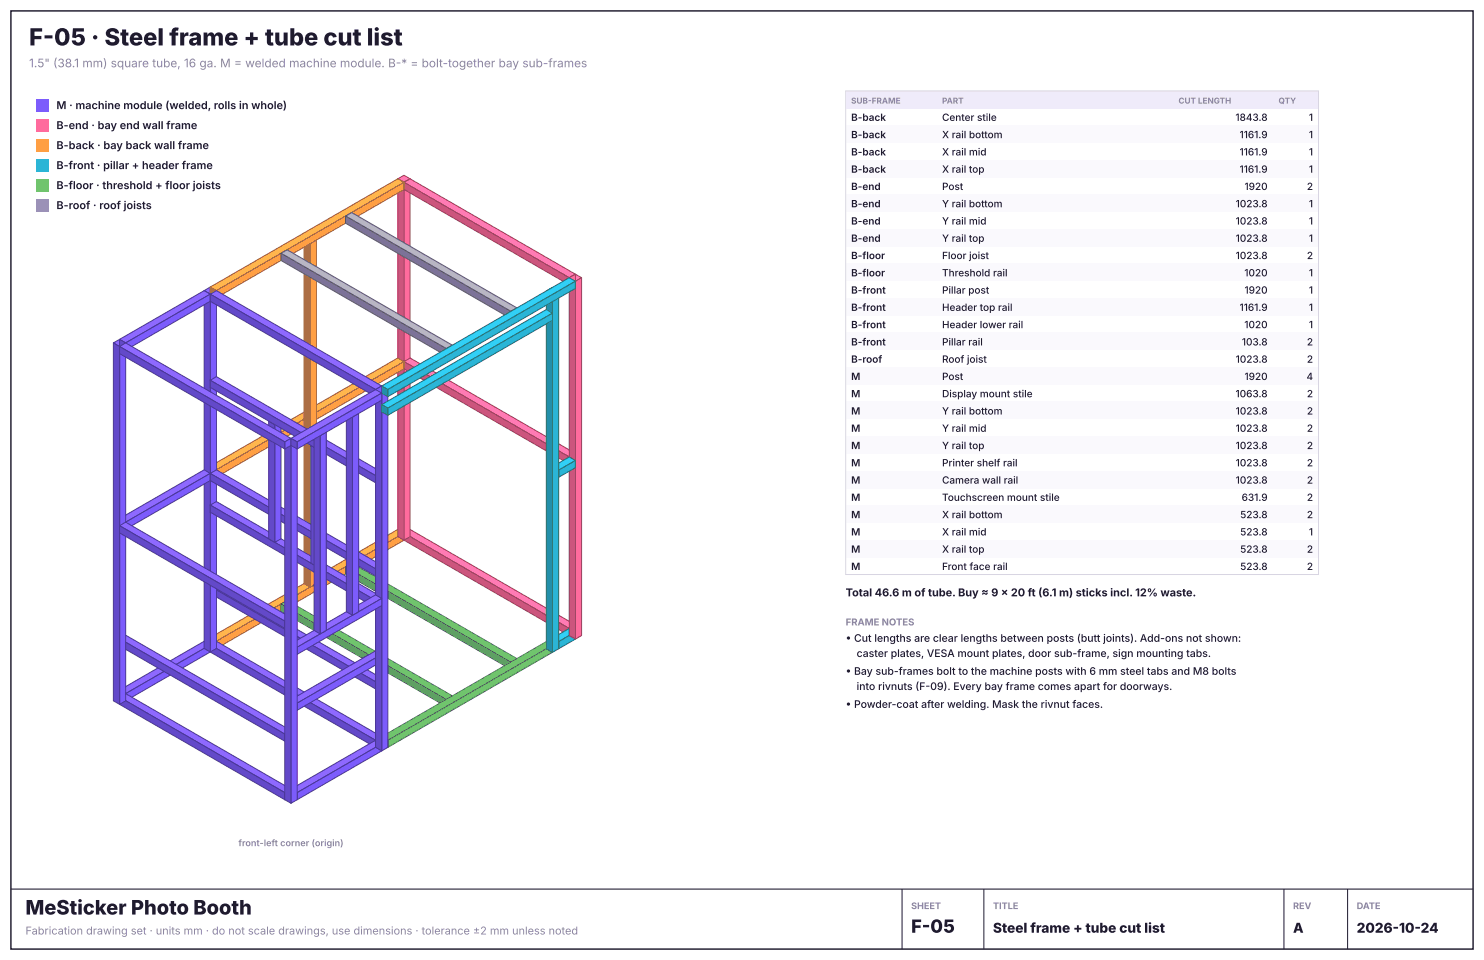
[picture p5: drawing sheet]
<svg xmlns="http://www.w3.org/2000/svg" width="432mm" height="279mm" viewBox="0 0 432 279" stroke-linecap="round" stroke-linejoin="round" font-family="sans-serif">
<path d="M117.6 155.2l1.7-1.1 48.1 27.8-1.8 1z" fill="#ff7bb4"/>
<path d="M117.6 155.2l1.7-1.1 48.1 27.8-1.8 1z" fill="none" stroke="#99405e" stroke-width=".29"/>
<path d="M165.6 182.9l1.8-1v2l-1.8 1.1z" fill="#ff6b9d"/>
<path d="M165.6 182.9l1.8-1v2l-1.8 1.1z" fill="none" stroke="#99405e" stroke-width=".29"/>
<path d="M117.6 155.2l48 27.7v2.1l-48-27.8z" fill="#cc557d"/>
<path d="M117.6 155.2l48 27.7v2.1l-48-27.8z" fill="none" stroke="#99405e" stroke-width=".29"/>
<path d="M61.2 185.6l54.6-31.5 1.8 1.1-54.6 31.4z" fill="#ffb64d"/>
<path d="M61.2 185.6l54.6-31.5 1.8 1.1-54.6 31.4z" fill="none" stroke="#995f28" stroke-width=".29"/>
<path d="M63 186.6l54.6-31.4v2l-54.6 31.5z" fill="#ff9f43"/>
<path d="M63 186.6l54.6-31.4v2l-54.6 31.5z" fill="none" stroke="#995f28" stroke-width=".29"/>
<path d="M61.2 185.6l1.8 1v2.1l-1.8-1z" fill="#cc7f35"/>
<path d="M61.2 185.6l1.8 1v2.1l-1.8-1z" fill="none" stroke="#995f28" stroke-width=".29"/>
<path d="M100.5 164.9l1.8-1 48.1 27.8-1.8 1z" fill="#7dda79"/>
<path d="M100.5 164.9l1.8-1 48.1 27.8-1.8 1z" fill="none" stroke="#41723f" stroke-width=".29"/>
<path d="M148.6 192.7l1.8-1v2.1l-1.8 1z" fill="#6dbe6a"/>
<path d="M148.6 192.7l1.8-1v2.1l-1.8 1z" fill="none" stroke="#41723f" stroke-width=".29"/>
<path d="M100.5 164.9l48.1 27.8v2.1l-48.1-27.8z" fill="#579854"/>
<path d="M100.5 164.9l48.1 27.8v2.1l-48.1-27.8z" fill="none" stroke="#41723f" stroke-width=".29"/>
<path d="M115.8 52l1.8-1 1.7 1-1.7 1.1z" fill="#ff7bb4"/>
<path d="M115.8 52l1.8-1 1.7 1-1.7 1.1z" fill="none" stroke="#99405e" stroke-width=".29"/>
<path d="M117.6 53.1l1.7-1.1v104.2l-1.7 1z" fill="#ff6b9d"/>
<path d="M117.6 53.1l1.7-1.1v104.2l-1.7 1z" fill="none" stroke="#99405e" stroke-width=".29"/>
<path d="M115.8 52l1.8 1.1v104.1l-1.8-1z" fill="#cc557d"/>
<path d="M115.8 52l1.8 1.1v104.1l-1.8-1z" fill="none" stroke="#99405e" stroke-width=".29"/>
<path d="M160.8 185.7l4.8-2.8 1.8 1-4.8 2.8z" fill="#31d0f6"/>
<path d="M160.8 185.7l4.8-2.8 1.8 1-4.8 2.8z" fill="none" stroke="#196c80" stroke-width=".29"/>
<path d="M162.6 186.7l4.8-2.8v2.1l-4.8 2.8z" fill="#2bb5d6"/>
<path d="M162.6 186.7l4.8-2.8v2.1l-4.8 2.8z" fill="none" stroke="#196c80" stroke-width=".29"/>
<path d="M160.8 185.7l1.8 1v2.1l-1.8-1z" fill="#2290ab"/>
<path d="M160.8 185.7l1.8 1v2.1l-1.8-1z" fill="none" stroke="#196c80" stroke-width=".29"/>
<path d="M81.8 175.8l1.8-1 48 27.7-1.7 1.1z" fill="#7dda79"/>
<path d="M81.8 175.8l1.8-1 48 27.7-1.7 1.1z" fill="none" stroke="#41723f" stroke-width=".29"/>
<path d="M129.9 203.6l1.7-1.1v2.1l-1.7 1z" fill="#6dbe6a"/>
<path d="M129.9 203.6l1.7-1.1v2.1l-1.7 1z" fill="none" stroke="#41723f" stroke-width=".29"/>
<path d="M81.8 175.8l48.1 27.8v2l-48.1-27.7z" fill="#579854"/>
<path d="M81.8 175.8l48.1 27.8v2l-48.1-27.7z" fill="none" stroke="#41723f" stroke-width=".29"/>
<path d="M117.6 105.3l1.7-1.1 48.1 27.8-1.8 1z" fill="#ff7bb4"/>
<path d="M117.6 105.3l1.7-1.1 48.1 27.8-1.8 1z" fill="none" stroke="#99405e" stroke-width=".29"/>
<path d="M165.6 133l1.8-1v2l-1.8 1.1z" fill="#ff6b9d"/>
<path d="M165.6 133l1.8-1v2l-1.8 1.1z" fill="none" stroke="#99405e" stroke-width=".29"/>
<path d="M117.6 105.3l48 27.7v2.1l-48-27.8z" fill="#cc557d"/>
<path d="M117.6 105.3l48 27.7v2.1l-48-27.8z" fill="none" stroke="#99405e" stroke-width=".29"/>
<path d="M34.8 200.8l24.6-14.2 1.8 1.1-24.6 14.2z" fill="#8e69ff"/>
<path d="M34.8 200.8l24.6-14.2 1.8 1.1-24.6 14.2z" fill="none" stroke="#4a3797" stroke-width=".29"/>
<path d="M36.6 201.9l24.6-14.2v2.1l-24.6 14.2z" fill="#7c5cfc"/>
<path d="M36.6 201.9l24.6-14.2v2.1l-24.6 14.2z" fill="none" stroke="#4a3797" stroke-width=".29"/>
<path d="M34.8 200.8l1.8 1.1v2.1l-1.8-1.1z" fill="#6349c9"/>
<path d="M34.8 200.8l1.8 1.1v2.1l-1.8-1.1z" fill="none" stroke="#4a3797" stroke-width=".29"/>
<path d="M61.2 135.7l54.6-31.5 1.8 1.1-54.6 31.4z" fill="#ffb64d"/>
<path d="M61.2 135.7l54.6-31.5 1.8 1.1-54.6 31.4z" fill="none" stroke="#995f28" stroke-width=".29"/>
<path d="M63 136.7l54.6-31.4v2l-54.6 31.5z" fill="#ff9f43"/>
<path d="M63 136.7l54.6-31.4v2l-54.6 31.5z" fill="none" stroke="#995f28" stroke-width=".29"/>
<path d="M61.2 135.7l1.8 1v2.1l-1.8-1z" fill="#cc7f35"/>
<path d="M61.2 135.7l1.8 1v2.1l-1.8-1z" fill="none" stroke="#995f28" stroke-width=".29"/>
<path d="M88.5 69.8l1.7-1 1.8 1-1.8 1.1z" fill="#ffb64d"/>
<path d="M88.5 69.8l1.7-1 1.8 1-1.8 1.1z" fill="none" stroke="#995f28" stroke-width=".29"/>
<path d="M90.2 70.9l1.8-1.1v100.1l-1.8 1z" fill="#ff9f43"/>
<path d="M90.2 70.9l1.8-1.1v100.1l-1.8 1z" fill="none" stroke="#995f28" stroke-width=".29"/>
<path d="M88.5 69.8l1.7 1.1v100l-1.7-1z" fill="#cc7f35"/>
<path d="M88.5 69.8l1.7 1.1v100l-1.7-1z" fill="none" stroke="#995f28" stroke-width=".29"/>
<path d="M61.2 187.7l1.8-1.1 48.1 27.8-1.8 1.1z" fill="#8e69ff"/>
<path d="M61.2 187.7l1.8-1.1 48.1 27.8-1.8 1.1z" fill="none" stroke="#4a3797" stroke-width=".29"/>
<path d="M109.3 215.5l1.8-1.1v2.1l-1.8 1z" fill="#7c5cfc"/>
<path d="M109.3 215.5l1.8-1.1v2.1l-1.8 1z" fill="none" stroke="#4a3797" stroke-width=".29"/>
<path d="M61.2 187.7l48.1 27.8v2l-48.1-27.7z" fill="#6349c9"/>
<path d="M61.2 187.7l48.1 27.8v2l-48.1-27.7z" fill="none" stroke="#4a3797" stroke-width=".29"/>
<path d="M111.1 214.4l47.9-27.7 1.8 1.1-48 27.7z" fill="#7dda79"/>
<path d="M111.1 214.4l47.9-27.7 1.8 1.1-48 27.7z" fill="none" stroke="#41723f" stroke-width=".29"/>
<path d="M112.8 215.5l48-27.7v2l-48 27.7z" fill="#6dbe6a"/>
<path d="M112.8 215.5l48-27.7v2l-48 27.7z" fill="none" stroke="#41723f" stroke-width=".29"/>
<path d="M111.1 214.4l1.7 1.1v2l-1.7-1z" fill="#579854"/>
<path d="M111.1 214.4l1.7 1.1v2l-1.7-1z" fill="none" stroke="#41723f" stroke-width=".29"/>
<path d="M165.6 80.8l1.8-1 1.8 1-1.8 1.1z" fill="#ff7bb4"/>
<path d="M165.6 80.8l1.8-1 1.8 1-1.8 1.1z" fill="none" stroke="#99405e" stroke-width=".29"/>
<path d="M167.4 81.9l1.8-1.1v104.2l-1.8 1z" fill="#ff6b9d"/>
<path d="M167.4 81.9l1.8-1.1v104.2l-1.8 1z" fill="none" stroke="#99405e" stroke-width=".29"/>
<path d="M165.6 80.8l1.8 1.1v104.1l-1.8-1z" fill="#cc557d"/>
<path d="M165.6 80.8l1.8 1.1v104.1l-1.8-1z" fill="none" stroke="#99405e" stroke-width=".29"/>
<path d="M61.2 170.7l1.8-1.1 48.1 27.8-1.8 1z" fill="#8e69ff"/>
<path d="M61.2 170.7l1.8-1.1 48.1 27.8-1.8 1z" fill="none" stroke="#4a3797" stroke-width=".29"/>
<path d="M109.3 198.4l1.8-1v2l-1.8 1.1z" fill="#7c5cfc"/>
<path d="M109.3 198.4l1.8-1v2l-1.8 1.1z" fill="none" stroke="#4a3797" stroke-width=".29"/>
<path d="M61.2 170.7l48.1 27.7v2.1l-48.1-27.8z" fill="#6349c9"/>
<path d="M61.2 170.7l48.1 27.7v2.1l-48.1-27.8z" fill="none" stroke="#4a3797" stroke-width=".29"/>
<path d="M160.8 135.8l4.8-2.8 1.8 1-4.8 2.8z" fill="#31d0f6"/>
<path d="M160.8 135.8l4.8-2.8 1.8 1-4.8 2.8z" fill="none" stroke="#196c80" stroke-width=".29"/>
<path d="M162.6 136.8l4.8-2.8v2.1l-4.8 2.8z" fill="#2bb5d6"/>
<path d="M162.6 136.8l4.8-2.8v2.1l-4.8 2.8z" fill="none" stroke="#196c80" stroke-width=".29"/>
<path d="M160.8 135.8l1.8 1v2.1l-1.8-1z" fill="#2290ab"/>
<path d="M160.8 135.8l1.8 1v2.1l-1.8-1z" fill="none" stroke="#196c80" stroke-width=".29"/>
<path d="M59.4 84.6l1.8-1 1.8 1-1.8 1z" fill="#8e69ff"/>
<path d="M59.4 84.6l1.8-1 1.8 1-1.8 1z" fill="none" stroke="#4a3797" stroke-width=".29"/>
<path d="M61.2 85.6l1.8-1v104.1l-1.8 1.1z" fill="#7c5cfc"/>
<path d="M61.2 85.6l1.8-1v104.1l-1.8 1.1z" fill="none" stroke="#4a3797" stroke-width=".29"/>
<path d="M59.4 84.6l1.8 1v104.2l-1.8-1.1z" fill="#6349c9"/>
<path d="M59.4 84.6l1.8 1v104.2l-1.8-1.1z" fill="none" stroke="#4a3797" stroke-width=".29"/>
<path d="M159 84.7l1.8-1.1 1.8 1.1-1.8 1z" fill="#31d0f6"/>
<path d="M159 84.7l1.8-1.1 1.8 1.1-1.8 1z" fill="none" stroke="#196c80" stroke-width=".29"/>
<path d="M160.8 85.7l1.8-1v104.1l-1.8 1z" fill="#2bb5d6"/>
<path d="M160.8 85.7l1.8-1v104.1l-1.8 1z" fill="none" stroke="#196c80" stroke-width=".29"/>
<path d="M159 84.7l1.8 1v104.1l-1.8-1z" fill="#2290ab"/>
<path d="M159 84.7l1.8 1v104.1l-1.8-1z" fill="none" stroke="#196c80" stroke-width=".29"/>
<path d="M34.8 202.9l1.8-1 48.1 27.8-1.8 1z" fill="#8e69ff"/>
<path d="M34.8 202.9l1.8-1 48.1 27.8-1.8 1z" fill="none" stroke="#4a3797" stroke-width=".29"/>
<path d="M82.9 230.7l1.8-1v2l-1.8 1.1z" fill="#7c5cfc"/>
<path d="M82.9 230.7l1.8-1v2l-1.8 1.1z" fill="none" stroke="#4a3797" stroke-width=".29"/>
<path d="M34.8 202.9l48.1 27.8v2.1l-48.1-27.8z" fill="#6349c9"/>
<path d="M34.8 202.9l48.1 27.8v2.1l-48.1-27.8z" fill="none" stroke="#4a3797" stroke-width=".29"/>
<path d="M34.8 150.9l24.6-14.2 1.8 1.1-24.6 14.2z" fill="#8e69ff"/>
<path d="M34.8 150.9l24.6-14.2 1.8 1.1-24.6 14.2z" fill="none" stroke="#4a3797" stroke-width=".29"/>
<path d="M36.6 152l24.6-14.2v2.1l-24.6 14.1z" fill="#7c5cfc"/>
<path d="M36.6 152l24.6-14.2v2.1l-24.6 14.1z" fill="none" stroke="#4a3797" stroke-width=".29"/>
<path d="M34.8 150.9l1.8 1.1v2l-1.8-1z" fill="#6349c9"/>
<path d="M34.8 150.9l1.8 1.1v2l-1.8-1z" fill="none" stroke="#4a3797" stroke-width=".29"/>
<path d="M117.6 53.1l1.7-1.1 48.1 27.8-1.8 1z" fill="#ff7bb4"/>
<path d="M117.6 53.1l1.7-1.1 48.1 27.8-1.8 1z" fill="none" stroke="#99405e" stroke-width=".29"/>
<path d="M165.6 80.8l1.8-1v2.1l-1.8 1z" fill="#ff6b9d"/>
<path d="M165.6 80.8l1.8-1v2.1l-1.8 1z" fill="none" stroke="#99405e" stroke-width=".29"/>
<path d="M117.6 53.1l48 27.7v2.1l-48-27.8z" fill="#cc557d"/>
<path d="M117.6 53.1l48 27.7v2.1l-48-27.8z" fill="none" stroke="#99405e" stroke-width=".29"/>
<path d="M61.2 147l1.8-1 48.1 27.7-1.8 1.1z" fill="#8e69ff"/>
<path d="M61.2 147l1.8-1 48.1 27.7-1.8 1.1z" fill="none" stroke="#4a3797" stroke-width=".29"/>
<path d="M109.3 174.8l1.8-1.1v2.1l-1.8 1z" fill="#7c5cfc"/>
<path d="M109.3 174.8l1.8-1.1v2.1l-1.8 1z" fill="none" stroke="#4a3797" stroke-width=".29"/>
<path d="M61.2 147l48.1 27.8v2l-48.1-27.7z" fill="#6349c9"/>
<path d="M61.2 147l48.1 27.8v2l-48.1-27.7z" fill="none" stroke="#4a3797" stroke-width=".29"/>
<path d="M61.2 83.6l54.6-31.6 1.8 1.1-54.6 31.5z" fill="#ffb64d"/>
<path d="M61.2 83.6l54.6-31.6 1.8 1.1-54.6 31.5z" fill="none" stroke="#995f28" stroke-width=".29"/>
<path d="M63 84.6l54.6-31.5v2l-54.6 31.6z" fill="#ff9f43"/>
<path d="M63 84.6l54.6-31.5v2l-54.6 31.6z" fill="none" stroke="#995f28" stroke-width=".29"/>
<path d="M61.2 83.6l1.8 1v2.1l-1.8-1.1z" fill="#cc7f35"/>
<path d="M61.2 83.6l1.8 1v2.1l-1.8-1.1z" fill="none" stroke="#995f28" stroke-width=".29"/>
<path d="M84.7 229.7l24.6-14.2 1.8 1-24.6 14.2z" fill="#8e69ff"/>
<path d="M84.7 229.7l24.6-14.2 1.8 1-24.6 14.2z" fill="none" stroke="#4a3797" stroke-width=".29"/>
<path d="M86.5 230.7l24.6-14.2v2l-24.6 14.3z" fill="#7c5cfc"/>
<path d="M86.5 230.7l24.6-14.2v2l-24.6 14.3z" fill="none" stroke="#4a3797" stroke-width=".29"/>
<path d="M84.7 229.7l1.8 1v2.1l-1.8-1.1z" fill="#6349c9"/>
<path d="M84.7 229.7l1.8 1v2.1l-1.8-1.1z" fill="none" stroke="#4a3797" stroke-width=".29"/>
<path d="M34.8 185.9l1.8-1 48.1 27.7-1.8 1.1z" fill="#8e69ff"/>
<path d="M34.8 185.9l1.8-1 48.1 27.7-1.8 1.1z" fill="none" stroke="#4a3797" stroke-width=".29"/>
<path d="M82.9 213.7l1.8-1.1v2.1l-1.8 1z" fill="#7c5cfc"/>
<path d="M82.9 213.7l1.8-1.1v2.1l-1.8 1z" fill="none" stroke="#4a3797" stroke-width=".29"/>
<path d="M34.8 185.9l48.1 27.8v2l-48.1-27.7z" fill="#6349c9"/>
<path d="M34.8 185.9l48.1 27.8v2l-48.1-27.7z" fill="none" stroke="#4a3797" stroke-width=".29"/>
<path d="M61.2 137.8l1.8-1.1 48.1 27.8-1.8 1z" fill="#8e69ff"/>
<path d="M61.2 137.8l1.8-1.1 48.1 27.8-1.8 1z" fill="none" stroke="#4a3797" stroke-width=".29"/>
<path d="M109.3 165.5l1.8-1v2.1l-1.8 1z" fill="#7c5cfc"/>
<path d="M109.3 165.5l1.8-1v2.1l-1.8 1z" fill="none" stroke="#4a3797" stroke-width=".29"/>
<path d="M61.2 137.8l48.1 27.7v2.1l-48.1-27.7z" fill="#6349c9"/>
<path d="M61.2 137.8l48.1 27.7v2.1l-48.1-27.7z" fill="none" stroke="#4a3797" stroke-width=".29"/>
<path d="M78.2 122.6l1.8-1.1 1.8 1.1-1.8 1z" fill="#8e69ff"/>
<path d="M78.2 122.6l1.8-1.1 1.8 1.1-1.8 1z" fill="none" stroke="#4a3797" stroke-width=".29"/>
<path d="M80 123.6l1.8-1v34.2l-1.8 1.1z" fill="#7c5cfc"/>
<path d="M80 123.6l1.8-1v34.2l-1.8 1.1z" fill="none" stroke="#4a3797" stroke-width=".29"/>
<path d="M78.2 122.6l1.8 1v34.3l-1.8-1.1z" fill="#6349c9"/>
<path d="M78.2 122.6l1.8 1v34.3l-1.8-1.1z" fill="none" stroke="#4a3797" stroke-width=".29"/>
<path d="M33 99.8l1.8-1 1.8 1-1.8 1.1z" fill="#8e69ff"/>
<path d="M33 99.8l1.8-1 1.8 1-1.8 1.1z" fill="none" stroke="#4a3797" stroke-width=".29"/>
<path d="M34.8 100.9l1.8-1.1v104.2l-1.8 1z" fill="#7c5cfc"/>
<path d="M34.8 100.9l1.8-1.1v104.2l-1.8 1z" fill="none" stroke="#4a3797" stroke-width=".29"/>
<path d="M33 99.8l1.8 1.1v104.1l-1.8-1z" fill="#6349c9"/>
<path d="M33 99.8l1.8 1.1v104.1l-1.8-1z" fill="none" stroke="#4a3797" stroke-width=".29"/>
<path d="M100.5 62.9l1.8-1 48.1 27.7-1.8 1z" fill="#b2a4d3"/>
<path d="M100.5 62.9l1.8-1 48.1 27.7-1.8 1z" fill="none" stroke="#5d556e" stroke-width=".29"/>
<path d="M148.6 90.6l1.8-1v2.1l-1.8 1z" fill="#9b8fb8"/>
<path d="M148.6 90.6l1.8-1v2.1l-1.8 1z" fill="none" stroke="#5d556e" stroke-width=".29"/>
<path d="M100.5 62.9l48.1 27.7v2.1l-48.1-27.7z" fill="#7c7293"/>
<path d="M100.5 62.9l48.1 27.7v2.1l-48.1-27.7z" fill="none" stroke="#5d556e" stroke-width=".29"/>
<path d="M90.5 129.6l1.8-1 1.8 1-1.8 1.1z" fill="#8e69ff"/>
<path d="M90.5 129.6l1.8-1 1.8 1-1.8 1.1z" fill="none" stroke="#4a3797" stroke-width=".29"/>
<path d="M92.3 130.7l1.8-1.1v34.3l-1.8 1z" fill="#7c5cfc"/>
<path d="M92.3 130.7l1.8-1.1v34.3l-1.8 1z" fill="none" stroke="#4a3797" stroke-width=".29"/>
<path d="M90.5 129.6l1.8 1.1v34.2l-1.8-1z" fill="#6349c9"/>
<path d="M90.5 129.6l1.8 1.1v34.2l-1.8-1z" fill="none" stroke="#4a3797" stroke-width=".29"/>
<path d="M84.7 203.6l24.6-14.2 1.8 1-24.6 14.3z" fill="#8e69ff"/>
<path d="M84.7 203.6l24.6-14.2 1.8 1-24.6 14.3z" fill="none" stroke="#4a3797" stroke-width=".29"/>
<path d="M86.5 204.7l24.6-14.3v2.1l-24.6 14.2z" fill="#7c5cfc"/>
<path d="M86.5 204.7l24.6-14.3v2.1l-24.6 14.2z" fill="none" stroke="#4a3797" stroke-width=".29"/>
<path d="M84.7 203.6l1.8 1.1v2l-1.8-1z" fill="#6349c9"/>
<path d="M84.7 203.6l1.8 1.1v2l-1.8-1z" fill="none" stroke="#4a3797" stroke-width=".29"/>
<path d="M61.2 110.7l1.8-1.1 48.1 27.8-1.8 1z" fill="#8e69ff"/>
<path d="M61.2 110.7l1.8-1.1 48.1 27.8-1.8 1z" fill="none" stroke="#4a3797" stroke-width=".29"/>
<path d="M109.3 138.4l1.8-1v2.1l-1.8 1z" fill="#7c5cfc"/>
<path d="M109.3 138.4l1.8-1v2.1l-1.8 1z" fill="none" stroke="#4a3797" stroke-width=".29"/>
<path d="M61.2 110.7l48.1 27.7v2.1l-48.1-27.8z" fill="#6349c9"/>
<path d="M61.2 110.7l48.1 27.7v2.1l-48.1-27.8z" fill="none" stroke="#4a3797" stroke-width=".29"/>
<path d="M81.8 73.7l1.8-1 48 27.8-1.7 1z" fill="#b2a4d3"/>
<path d="M81.8 73.7l1.8-1 48 27.8-1.7 1z" fill="none" stroke="#5d556e" stroke-width=".29"/>
<path d="M129.9 101.5l1.7-1v2l-1.7 1.1z" fill="#9b8fb8"/>
<path d="M129.9 101.5l1.7-1v2l-1.7 1.1z" fill="none" stroke="#5d556e" stroke-width=".29"/>
<path d="M81.8 73.7l48.1 27.8v2.1l-48.1-27.8z" fill="#7c7293"/>
<path d="M81.8 73.7l48.1 27.8v2.1l-48.1-27.8z" fill="none" stroke="#5d556e" stroke-width=".29"/>
<path d="M109.3 113.4l1.8-1.1 1.7 1.1-1.7 1z" fill="#8e69ff"/>
<path d="M109.3 113.4l1.8-1.1 1.7 1.1-1.7 1z" fill="none" stroke="#4a3797" stroke-width=".29"/>
<path d="M111.1 114.4l1.7-1v104.1l-1.7 1z" fill="#7c5cfc"/>
<path d="M111.1 114.4l1.7-1v104.1l-1.7 1z" fill="none" stroke="#4a3797" stroke-width=".29"/>
<path d="M109.3 113.4l1.8 1v104.1l-1.8-1z" fill="#6349c9"/>
<path d="M109.3 113.4l1.8 1v104.1l-1.8-1z" fill="none" stroke="#4a3797" stroke-width=".29"/>
<path d="M34.8 153l1.8-1 48.1 27.8-1.8 1z" fill="#8e69ff"/>
<path d="M34.8 153l1.8-1 48.1 27.8-1.8 1z" fill="none" stroke="#4a3797" stroke-width=".29"/>
<path d="M82.9 180.8l1.8-1v2l-1.8 1.1z" fill="#7c5cfc"/>
<path d="M82.9 180.8l1.8-1v2l-1.8 1.1z" fill="none" stroke="#4a3797" stroke-width=".29"/>
<path d="M34.8 153l48.1 27.8v2.1l-48.1-27.8z" fill="#6349c9"/>
<path d="M34.8 153l48.1 27.8v2.1l-48.1-27.8z" fill="none" stroke="#4a3797" stroke-width=".29"/>
<path d="M84.7 187.4l24.6-14.3 1.8 1.1-24.6 14.2z" fill="#8e69ff"/>
<path d="M84.7 187.4l24.6-14.3 1.8 1.1-24.6 14.2z" fill="none" stroke="#4a3797" stroke-width=".29"/>
<path d="M86.5 188.4l24.6-14.2v2l-24.6 14.2z" fill="#7c5cfc"/>
<path d="M86.5 188.4l24.6-14.2v2l-24.6 14.2z" fill="none" stroke="#4a3797" stroke-width=".29"/>
<path d="M84.7 187.4l1.8 1v2l-1.8-1z" fill="#6349c9"/>
<path d="M84.7 187.4l1.8 1v2l-1.8-1z" fill="none" stroke="#4a3797" stroke-width=".29"/>
<path d="M34.8 98.8l24.6-14.2 1.8 1-24.6 14.2z" fill="#8e69ff"/>
<path d="M34.8 98.8l24.6-14.2 1.8 1-24.6 14.2z" fill="none" stroke="#4a3797" stroke-width=".29"/>
<path d="M36.6 99.8l24.6-14.2v2.1l-24.6 14.2z" fill="#7c5cfc"/>
<path d="M36.6 99.8l24.6-14.2v2.1l-24.6 14.2z" fill="none" stroke="#4a3797" stroke-width=".29"/>
<path d="M34.8 98.8l1.8 1v2.1l-1.8-1z" fill="#6349c9"/>
<path d="M34.8 98.8l1.8 1v2.1l-1.8-1z" fill="none" stroke="#4a3797" stroke-width=".29"/>
<path d="M111.1 117.8l47.9-27.7 1.8 1-48 27.7z" fill="#31d0f6"/>
<path d="M111.1 117.8l47.9-27.7 1.8 1-48 27.7z" fill="none" stroke="#196c80" stroke-width=".29"/>
<path d="M112.8 118.8l48-27.7v2.1l-48 27.7z" fill="#2bb5d6"/>
<path d="M112.8 118.8l48-27.7v2.1l-48 27.7z" fill="none" stroke="#196c80" stroke-width=".29"/>
<path d="M111.1 117.8l1.7 1v2.1l-1.7-1.1z" fill="#2290ab"/>
<path d="M111.1 117.8l1.7 1v2.1l-1.7-1.1z" fill="none" stroke="#196c80" stroke-width=".29"/>
<path d="M111.1 112.3l54.5-31.5 1.8 1.1-54.6 31.5z" fill="#31d0f6"/>
<path d="M111.1 112.3l54.5-31.5 1.8 1.1-54.6 31.5z" fill="none" stroke="#196c80" stroke-width=".29"/>
<path d="M112.8 113.4l54.6-31.5v2l-54.6 31.5z" fill="#2bb5d6"/>
<path d="M112.8 113.4l54.6-31.5v2l-54.6 31.5z" fill="none" stroke="#196c80" stroke-width=".29"/>
<path d="M111.1 112.3l1.7 1.1v2l-1.7-1z" fill="#2290ab"/>
<path d="M111.1 112.3l1.7 1.1v2l-1.7-1z" fill="none" stroke="#196c80" stroke-width=".29"/>
<path d="M61.2 85.6l1.8-1 48.1 27.7-1.8 1.1z" fill="#8e69ff"/>
<path d="M61.2 85.6l1.8-1 48.1 27.7-1.8 1.1z" fill="none" stroke="#4a3797" stroke-width=".29"/>
<path d="M109.3 113.4l1.8-1.1v2.1l-1.8 1z" fill="#7c5cfc"/>
<path d="M109.3 113.4l1.8-1.1v2.1l-1.8 1z" fill="none" stroke="#4a3797" stroke-width=".29"/>
<path d="M61.2 85.6l48.1 27.8v2l-48.1-27.7z" fill="#6349c9"/>
<path d="M61.2 85.6l48.1 27.8v2l-48.1-27.7z" fill="none" stroke="#4a3797" stroke-width=".29"/>
<path d="M82.9 128.6l1.8-1 1.8 1-1.8 1z" fill="#8e69ff"/>
<path d="M82.9 128.6l1.8-1 1.8 1-1.8 1z" fill="none" stroke="#4a3797" stroke-width=".29"/>
<path d="M84.7 129.6l1.8-1v104.2l-1.8 1z" fill="#7c5cfc"/>
<path d="M84.7 129.6l1.8-1v104.2l-1.8 1z" fill="none" stroke="#4a3797" stroke-width=".29"/>
<path d="M82.9 128.6l1.8 1v104.2l-1.8-1z" fill="#6349c9"/>
<path d="M82.9 128.6l1.8 1v104.2l-1.8-1z" fill="none" stroke="#4a3797" stroke-width=".29"/>
<path d="M100.8 120.4l1.8-1.1 1.8 1.1-1.8 1z" fill="#8e69ff"/>
<path d="M100.8 120.4l1.8-1.1 1.8 1.1-1.8 1z" fill="none" stroke="#4a3797" stroke-width=".29"/>
<path d="M102.6 121.4l1.8-1v57.6l-1.8 1.1z" fill="#7c5cfc"/>
<path d="M102.6 121.4l1.8-1v57.6l-1.8 1.1z" fill="none" stroke="#4a3797" stroke-width=".29"/>
<path d="M100.8 120.4l1.8 1v57.7l-1.8-1.1z" fill="#6349c9"/>
<path d="M100.8 120.4l1.8 1v57.7l-1.8-1.1z" fill="none" stroke="#4a3797" stroke-width=".29"/>
<path d="M91.4 125.8l1.8-1 1.8 1-1.8 1z" fill="#8e69ff"/>
<path d="M91.4 125.8l1.8-1 1.8 1-1.8 1z" fill="none" stroke="#4a3797" stroke-width=".29"/>
<path d="M93.2 126.8l1.8-1v57.7l-1.8 1z" fill="#7c5cfc"/>
<path d="M93.2 126.8l1.8-1v57.7l-1.8 1z" fill="none" stroke="#4a3797" stroke-width=".29"/>
<path d="M91.4 125.8l1.8 1v57.7l-1.8-1z" fill="#6349c9"/>
<path d="M91.4 125.8l1.8 1v57.7l-1.8-1z" fill="none" stroke="#4a3797" stroke-width=".29"/>
<path d="M34.8 100.9l1.8-1.1 48.1 27.8-1.8 1z" fill="#8e69ff"/>
<path d="M34.8 100.9l1.8-1.1 48.1 27.8-1.8 1z" fill="none" stroke="#4a3797" stroke-width=".29"/>
<path d="M82.9 128.6l1.8-1v2l-1.8 1.1z" fill="#7c5cfc"/>
<path d="M82.9 128.6l1.8-1v2l-1.8 1.1z" fill="none" stroke="#4a3797" stroke-width=".29"/>
<path d="M34.8 100.9l48.1 27.7v2.1l-48.1-27.8z" fill="#6349c9"/>
<path d="M34.8 100.9l48.1 27.7v2.1l-48.1-27.8z" fill="none" stroke="#4a3797" stroke-width=".29"/>
<path d="M84.7 127.6l24.6-14.2 1.8 1-24.6 14.2z" fill="#8e69ff"/>
<path d="M84.7 127.6l24.6-14.2 1.8 1-24.6 14.2z" fill="none" stroke="#4a3797" stroke-width=".29"/>
<path d="M86.5 128.6l24.6-14.2v2.1l-24.6 14.2z" fill="#7c5cfc"/>
<path d="M86.5 128.6l24.6-14.2v2.1l-24.6 14.2z" fill="none" stroke="#4a3797" stroke-width=".29"/>
<path d="M84.7 127.6l1.8 1v2.1l-1.8-1.1z" fill="#6349c9"/>
<path d="M84.7 127.6l1.8 1v2.1l-1.8-1.1z" fill="none" stroke="#4a3797" stroke-width=".29"/>
<path d="M10.6 28.8h3.7v3.7h-3.7z" fill="#7c5cfc"/>
<path d="M10.6 34.7h3.7v3.7h-3.7z" fill="#ff6b9d"/>
<path d="M10.6 40.5h3.7v3.7h-3.7z" fill="#ff9f43"/>
<path d="M10.6 46.3h3.7v3.7h-3.7z" fill="#2bb5d6"/>
<path d="M10.6 52.1h3.7v3.7h-3.7z" fill="#6dbe6a"/>
<path d="M10.6 57.9h3.7v3.7h-3.7z" fill="#9b8fb8"/>
<path d="M246.1 26.5h137.5v5h-137.5z" fill="#efebfa"/>
<g fill="#faf9fd">
<path d="M246.1 36.5h137.5v5h-137.5z"/>
<path d="M246.1 46.6h137.5v5h-137.5z"/>
<path d="M246.1 56.6h137.5v5h-137.5z"/>
<path d="M246.1 66.7h137.5v5h-137.5z"/>
<path d="M246.1 76.7h137.5v5.1h-137.5z"/>
<path d="M246.1 86.8h137.5v5h-137.5z"/>
<path d="M246.1 96.8h137.5v5.1h-137.5z"/>
<path d="M246.1 106.9h137.5v5h-137.5z"/>
<path d="M246.1 116.9h137.5v5.1h-137.5z"/>
<path d="M246.1 127h137.5v5h-137.5z"/>
<path d="M246.1 137.1h137.5v5h-137.5z"/>
<path d="M246.1 147.1h137.5v5h-137.5z"/>
<path d="M246.1 157.2h137.5v5h-137.5z"/>
</g>
<path d="M246.1 26.5h137.5v140.7h-137.5z" fill="none" stroke="#d9d4e8" stroke-width=".29"/>
<path d="M3.2 3.2h425.4v273h-425.4z" fill="none" stroke="#1f1b2e" stroke-width=".42"/>
<path d="M3.2 258.8h425.4" fill="none" stroke="#1f1b2e" stroke-width=".32"/>
<path d="M262.5 258.8v17.4M286.3 258.8v17.4M373.6 258.8v17.4M392.1 258.8v17.4" fill="none" stroke="#1f1b2e" stroke-width=".29"/>
<text font-size="6.9" fill="#1f1b2e" x="8.5" y="13.2">F-05 · Steel frame + tube cut list</text>
<text font-size="5.8" fill="#1f1b2e" x="7.4" y="266.2">MeSticker Photo Booth</text>
<text font-size="5.3" fill="#1f1b2e" x="265.1" y="271.5">F-05</text>
<g font-size="4" fill="#1f1b2e">
<text x="288.9" y="271.5">Steel frame + tube cut list</text>
<text x="376.2" y="271.5">A</text>
<text x="394.8" y="271.5">2026-10-24</text>
</g>
<text font-size="3.4" fill="#8a84a3" x="8.5" y="19.6">1.5&quot; (38.1 mm) square tube, 16 ga. M = welded machine module. B-* = bolt-together bay sub-frames</text>
<g font-size="3.2" fill="#1f1b2e">
<text x="16.4" y="31.8">M · machine module (welded, rolls in whole)</text>
<text x="16.4" y="37.6">B-end · bay end wall frame</text>
<text x="16.4" y="43.4">B-back · bay back wall frame</text>
<text x="16.4" y="49.2">B-front · pillar + header frame</text>
<text x="16.4" y="55">B-floor · threshold + floor joists</text>
<text x="16.4" y="60.9">B-roof · roof joists</text>
<text x="246.1" y="173.6">Total 46.6 m of tube. Buy ≈ 9 × 20 ft (6.1 m) sticks incl. 12% waste.</text>
</g>
<text font-size="3.2" fill="#8a84a3" x="7.4" y="272">Fabrication drawing set · units mm · do not scale drawings, use dimensions · tolerance ± 2 mm unless noted</text>
<g font-size="3" fill="#1f1b2e">
<text x="246.1" y="186.8">• Cut lengths are clear lengths between posts (butt joints). Add-ons not shown:</text>
<text x="249.2" y="191.2">caster plates, VESA mount plates, door sub-frame, sign mounting tabs.</text>
<text x="246.1" y="196.4">• Bay sub-frames bolt to the machine posts with 6 mm steel tabs and M8 bolts</text>
<text x="249.2" y="200.8">into rivnuts (F-09). Every bay frame comes apart for doorways.</text>
<text x="246.1" y="206">• Powder-coat after welding. Mask the rivnut faces.</text>
</g>
<g font-size="2.9" fill="#1f1b2e">
<text x="247.6" y="35.2">B-back</text>
<text x="274.1" y="35.2">Center stile</text>
<text x="359.5" y="35.2">1843.8</text>
<text x="380.8" y="35.2">1</text>
<text x="247.6" y="40.2">B-back</text>
<text x="274.1" y="40.2">X rail bottom</text>
<text x="360.7" y="40.2">1161.9</text>
<text x="380.8" y="40.2">1</text>
<text x="247.6" y="45.2">B-back</text>
<text x="274.1" y="45.2">X rail mid</text>
<text x="360.7" y="45.2">1161.9</text>
<text x="380.8" y="45.2">1</text>
<text x="247.6" y="50.3">B-back</text>
<text x="274.1" y="50.3">X rail top</text>
<text x="360.7" y="50.3">1161.9</text>
<text x="380.8" y="50.3">1</text>
<text x="247.6" y="55.3">B-end</text>
<text x="274.1" y="55.3">Post</text>
<text x="362.1" y="55.3">1920</text>
<text x="380.3" y="55.3">2</text>
<text x="247.6" y="60.3">B-end</text>
<text x="247.6" y="65.4">B-end</text>
<text x="274.1" y="60.3">Y rail bottom</text>
<text x="274.1" y="65.4">Y rail mid</text>
<text x="359.5" y="60.3">1023.8</text>
<text x="359.5" y="65.4">1023.8</text>
<text x="380.8" y="60.3">1</text>
<text x="380.8" y="65.4">1</text>
<text x="247.6" y="70.4">B-end</text>
<text x="274.1" y="70.4">Y rail top</text>
<text x="359.5" y="70.4">1023.8</text>
<text x="380.8" y="70.4">1</text>
<text x="247.6" y="75.4">B-floor</text>
<text x="274.1" y="75.4">Floor joist</text>
<text x="359.5" y="75.4">1023.8</text>
<text x="380.3" y="75.4">2</text>
<text x="247.6" y="80.4">B-floor</text>
<text x="274.1" y="80.4">Threshold rail</text>
<text x="362.1" y="80.4">1020</text>
<text x="380.8" y="80.4">1</text>
<text x="247.6" y="85.5">B-front</text>
<text x="274.1" y="85.5">Pillar post</text>
<text x="362.1" y="85.5">1920</text>
<text x="380.8" y="85.5">1</text>
<text x="247.6" y="90.5">B-front</text>
<text x="247.6" y="95.5">B-front</text>
<text x="274.1" y="90.5">Header top rail</text>
<text x="274.1" y="95.5">Header lower rail</text>
<text x="360.7" y="90.5">1161.9</text>
<text x="362.1" y="95.5">1020</text>
<text x="380.8" y="90.5">1</text>
<text x="380.8" y="95.5">1</text>
<text x="247.6" y="100.5">B-front</text>
<text x="274.1" y="100.5">Pillar rail</text>
<text x="361.3" y="100.5">103.8</text>
<text x="380.3" y="100.5">2</text>
<text x="247.6" y="105.6">B-roof</text>
<text x="274.1" y="105.6">Roof joist</text>
<text x="359.5" y="105.6">1023.8</text>
<text x="380.3" y="105.6">2</text>
<text x="247.6" y="110.6">M</text>
<text x="274.1" y="110.6">Post</text>
<text x="362.1" y="110.6">1920</text>
<text x="380.1" y="110.6">4</text>
<text x="247.6" y="115.6">M</text>
<text x="274.1" y="115.6">Display mount stile</text>
<text x="359.5" y="115.6">1063.8</text>
<text x="380.3" y="115.6">2</text>
<text x="247.6" y="120.7">M</text>
<text x="247.6" y="125.7">M</text>
<text x="274.1" y="120.7">Y rail bottom</text>
<text x="274.1" y="125.7">Y rail mid</text>
<text x="359.5" y="120.7">1023.8</text>
<text x="359.5" y="125.7">1023.8</text>
<text x="380.3" y="120.7">2</text>
<text x="380.3" y="125.7">2</text>
<text x="247.6" y="130.7">M</text>
<text x="274.1" y="130.7">Y rail top</text>
<text x="359.5" y="130.7">1023.8</text>
<text x="380.3" y="130.7">2</text>
<text x="247.6" y="135.7">M</text>
<text x="274.1" y="135.7">Printer shelf rail</text>
<text x="359.5" y="135.7">1023.8</text>
<text x="380.3" y="135.7">2</text>
<text x="247.6" y="140.8">M</text>
<text x="274.1" y="140.8">Camera wall rail</text>
<text x="359.5" y="140.8">1023.8</text>
<text x="380.3" y="140.8">2</text>
<text x="247.6" y="145.8">M</text>
<text x="274.1" y="145.8">Touchscreen mount stile</text>
<text x="361.3" y="145.8">631.9</text>
<text x="380.3" y="145.8">2</text>
<text x="247.6" y="150.8">M</text>
<text x="247.6" y="155.8">M</text>
<text x="274.1" y="150.8">X rail bottom</text>
<text x="274.1" y="155.8">X rail mid</text>
<text x="360.8" y="150.8">523.8</text>
<text x="360.8" y="155.8">523.8</text>
<text x="380.3" y="150.8">2</text>
<text x="380.8" y="155.8">1</text>
<text x="247.6" y="160.9">M</text>
<text x="274.1" y="160.9">X rail top</text>
<text x="360.8" y="160.9">523.8</text>
<text x="380.3" y="160.9">2</text>
<text x="247.6" y="165.9">M</text>
<text x="274.1" y="165.9">Front face rail</text>
<text x="360.8" y="165.9">523.8</text>
<text x="380.3" y="165.9">2</text>
</g>
<text font-size="2.8" fill="#8a84a3" x="246.1" y="182">FRAME NOTES</text>
<g font-size="2.6" fill="#8a84a3">
<text x="69.4" y="246.3">front-left corner (origin)</text>
<text x="265.1" y="264.6">SHEET</text>
<text x="288.9" y="264.6">TITLE</text>
<text x="376.2" y="264.6">REV</text>
<text x="394.8" y="264.6">DATE</text>
</g>
<g font-size="2.4" fill="#8a84a3">
<text x="247.6" y="30.2">SUB-FRAME</text>
<text x="274.1" y="30.2">PART</text>
<text x="342.9" y="30.2">CUT LENGTH</text>
<text x="372" y="30.2">QTY</text>
</g>
</svg>
